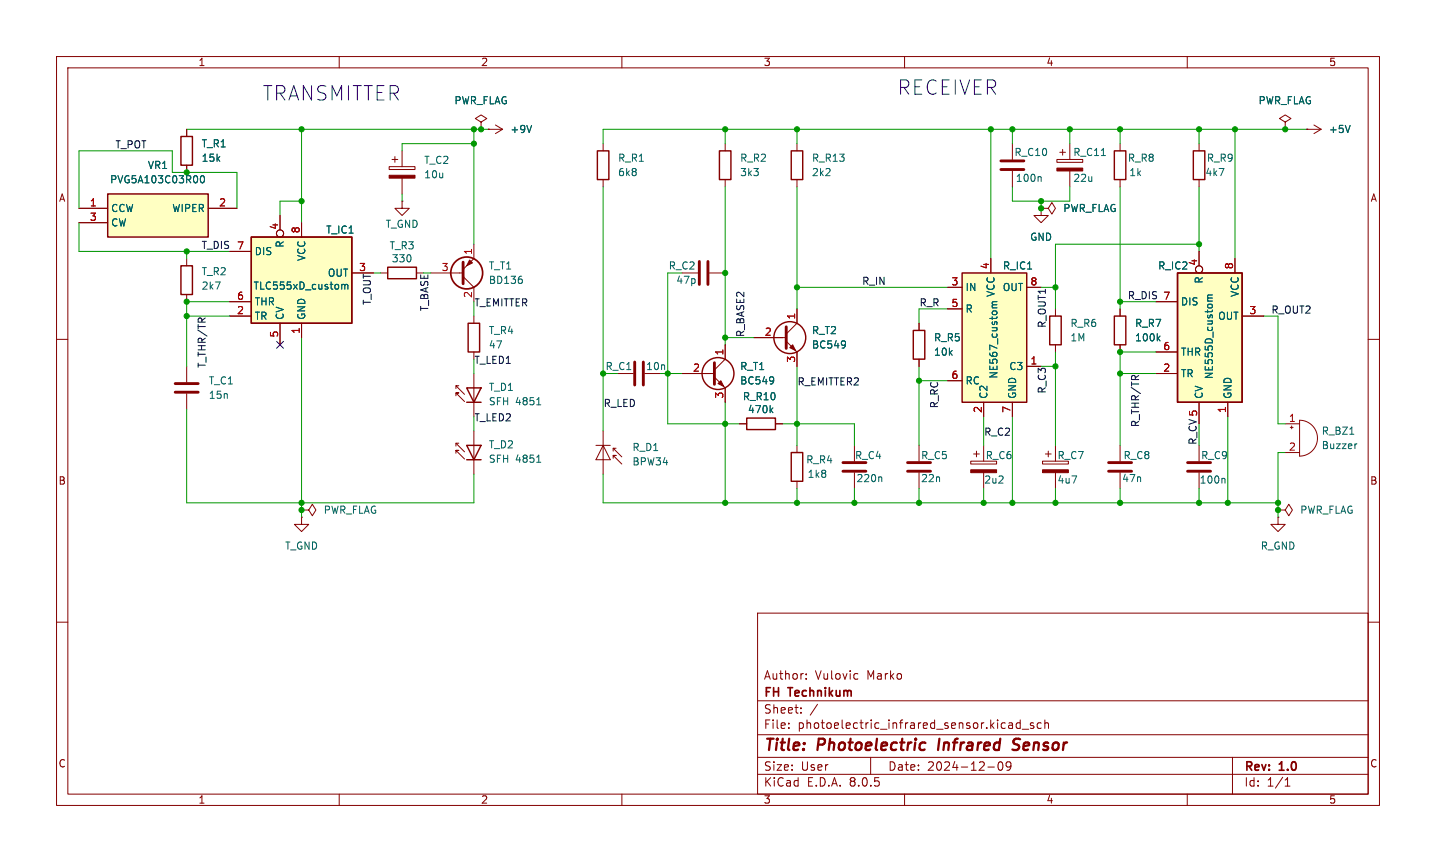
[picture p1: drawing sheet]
<svg xmlns="http://www.w3.org/2000/svg" width="254mm" height="152mm" viewBox="0 0 254 152" stroke-linecap="round" stroke-linejoin="round" font-family="sans-serif">
<g fill="none" stroke="#840000" stroke-width=".18">
<path d="M10 10h234v132.4h-234zM12 12h230v128.4h-230zM60 10v2M110 10v2M160 10v2M210 10v2M68.8 29.5h4.6v.5h-4.6zM69.3 28.2h1.1M69.8 27.7v1M71.1 35.6v1.2h1.3l-1.3 1.3-1.3-1.3h1.3M71.1 35.6h.1M71.1 26.7v2.8"/>
<path d="M71.1 31.5v2.8M186.9 28.2h4.6v.5h-4.6zM187.5 26.9h1M188 26.4v1M189.2 25.4v2.8M189.2 30.2v2.8M198.1 25.4v1.3M198.1 31.8v1.2M10 60h2M242 60h2M212.1 78.7v2.8M212.1 83.6v2.8"/>
<path d="M10 110h2M134 108.4h108v32h-108zM142.6 119.9v.2M142.6 119.2v.1M151.3 119.1l.4 .1M242 110h2M134 136.9h108M134 133.9h108M134 129.9h108M134 123.9h108M139.5 128.6v.2M139.5 127.9v.1"/>
<path d="M141.7 125.9v.2M141.7 125.2v.1M144.6 124.5l-1.3 1.9M151.7 120l-.4 .1M154 133.9v3M174.7 135.6h1.2M176.7 134.8l.2-.1a.81 .81 0 0 1 .6 .6 .81 .81 0 0 1-.3 .8l-.2 .1a.81 .81 0 0 1-.3-1.4zM178.8 135.3l-.3 .3h-.3l-.2-.3 .1-.5 .4-.1 .2 .1a.99 .99 0 0 1-.3 1.4h-.3M179 127.9l.1 .9M179.1 128.7l-.1 .1M179.1 128.1l-.1 .1M180.5 127.3v1.5"/>
<path d="M180.5 127.9l-.5-.1-.3 .3v.4l.2 .2h.6M180.8 128.9h1.2M182.8 127.9l-.3-.1-.3 .2 .1 .2 .5 .2v.3h-.6M184.2 127.9l-.5-.1-.2 .3v.4l.1 .2h.6M184.8 127.9l.2-.1 .4 .1 .1 .9M184.8 127.3v1.5M218 133.9v6.5M227.3 139h.9M227.3 137.9l.4-.4v1.5M60 140.4v2M110 140.4v2M160 140.4v2"/>
<path d="M210 140.4v2"/>
</g>
<path d="M163.1 131.3l.6 .1M163.5 132.5l-.2 .1M166.2 130.6l-.3 2M180.1 132.4a.85 .85 0 0 1-1 .1M180.2 130.6l-.7 .1a.46 .46 0 0 0-.3 .5 .46 .46 0 0 0 .4 .4l.5 .1" fill="none" stroke="#840000" stroke-width=".4"/>
<path d="M210.1 83.3h4M210.1 81.8h4" fill="none" stroke="#840000" stroke-width=".51"/>
<path d="M194.8 27.5h.7M216.5 84.6l.2 .2v.6" fill="none" stroke="#006464" stroke-width=".18"/>
<g fill="#840000" stroke="#840000" stroke-width=".18">
<path d="M68.8 31h4.6v.5h-4.6z"/>
<path d="M186.9 29.7h4.6v.5h-4.6z"/>
</g>
<path d="M197.1 26.7h2v5.1h-2z" fill="none" stroke="#840000" stroke-width=".25"/>
<path d="M19 34.3h17.8v7.6h-17.8z" fill="#ffffc2"/>
<g fill="none" stroke="#840000" stroke-width=".25">
<path d="M19 34.3h17.8v7.6h-17.8zM32 24.1h2v5.1h-2zM140 26.7h2v5.1h-2zM82.8 57.2h2v5h-2zM185.7 55.9h2v5.1h-2zM82.5 78.7h2.6l-1.3 2.6zM82.5 68.6h2.6l-1.3 2.5zM82.5 71.1h2.6M82.5 81.3h2.6"/>
<circle cx="139.7" cy="59.7" r="2.82"/>
</g>
<g fill="none" stroke="#840000" stroke-width=".18">
<path d="M14 36.8h5M14 39.4h5M33 22.9v1.2M33 29.2v1.3M36.8 36.8h5.1M85.1 21.6l1-.6-1-.7-1 .7 1 .6v1.3M85.1 22.9h.1M86.4 22.9h.1M86.4 22.9h2.5M87.6 22.1l1.3 .8M88.9 22.9l-1.3 .7M141 25.4v1.3"/>
<path d="M141 31.8v1.2M179.1 25.4v2.8M179.1 30.2v2.8M227.3 21.6l1-.6-1-.7-1 .7 1 .6v1.3M227.3 22.9h.1M231.1 22.9h.1M231.1 22.9h2.6M232.4 22.1l1.3 .8M233.7 22.9l-1.3 .7M83.8 55.9v1.3M133.3 59.7h5.8M141 54.6v2.6l-1.9 1.9"/>
<path d="M186.7 54.6v1.3M80.6 70v-.5h.6h-.6l1.6 1.5M80.6 68.2v.5M80.6 78.4v.5M81.2 78.4h-.6l1.6 1.5M81.2 68.2h-.6l1.6 1.5M83.8 62.2v1.3M83.8 66v7.7M83.8 76.2v7.6M139.1 60.3l1.9 1.9v2.6M185.4 79.8v1M186.7 61v1.2"/>
<path d="M186.7 78.7v2.8M53.3 91.4v1.3h1.3l-1.3 1.3-1.2-1.3h1.2M53.3 91.4h.1M80.6 80.1v-.5h.6h-.6l1.6 1.6M184.4 81.5h4.6v.5h-4.6zM184.9 80.3h1M186.7 83.6v2.8"/>
</g>
<path d="M35.6 31.1h.1a.68 .68 0 0 1 .5 .6 .68 .68 0 0 1-.5 .6 .84 .84 0 0 1-.1-1.2zM94 22.2l-.4 1.2M184 31.2l.2 .2v.7M238.8 22.2l-.4 1.2M94.9 71.6h.8M149.4 60.3l.1 .1a1.07 1.07 0 0 1-.1 1M149.5 60.8l-.1 .2M94.9 81.7h.8" fill="none" stroke="#006464" stroke-width=".18"/>
<path d="M177 30h4.1M177 28.4h4.1M139.1 57.8v3.8" fill="none" stroke="#840000" stroke-width=".51"/>
<g fill="#840000" stroke="#840000" stroke-width=".18">
<path d="M139.7 61.5l.5-.5 .5 1z"/>
<path d="M184.4 83.1h4.6v.5h-4.6z"/>
</g>
<path d="M170.2 48.3h11.4v22.8h-11.4z" fill="#ffffc2"/>
<path d="M211.1 26.7h2v5.1h-2zM32 47h2v5.1h-2zM68.6 47.2h5.1v2.1h-5.1zM161.5 58.4h2.1v5.1h-2.1zM170.2 48.3h11.4v22.8h-11.4z" fill="none" stroke="#840000" stroke-width=".25"/>
<g fill="none" stroke="#840000" stroke-width=".18">
<path d="M184.1 36.8h1.3l.7-1 .6 1-.6 1-.7-1M184.1 36.8h.1M184.1 36.8v1.3h1.3l-1.3 1.3-1.2-1.3h1.2M212.1 25.4v1.3M212.1 31.8v1.2M33 45.7v1.3M33 52.1v1.2M67.3 48.3h1.3M73.7 48.3h1.2M76.2 48.3h5.7M81.9 48.9l1.9 1.9v2.5M83.8 43.2v2.5l-1.9 1.9"/>
<path d="M162.6 57.2v1.2M167.6 50.8h2.6M167.6 54.6h2.6M175.3 45.7v2.6M181.6 50.8h2.5M162.6 63.5v1.3M162.6 78.7v2.8M167.6 67.3h2.6M174 71.1v2.6M179.1 71.1v2.6M181.6 64.8h2.5M227.3 74.9h2.6"/>
<path d="M228.2 75.6h.5M228.5 75.3v.5M229.9 74.3a3.2 3.2 0 0 1 3.1 3.2 3.2 3.2 0 0 1-3.1 3.1zM53.3 90.2h1.3l.6-1 .7 1-.7 1-.6-1M53.3 90.2h.1M162.6 83.6v2.8M226.1 90.2h1.2l.7-1 .6 1-.6 1-.7-1M226.1 90.2h.1M227.3 80h2.6"/>
</g>
<path d="M92.3 49.4l.1 .2-.1 .4M175.5 54.4h.8M175.7 53.9l-.2 .2 .1 .3M175.7 53.9h.6M176.3 53.3l-.7 .1-.1 .3 .2 .2M238.8 76.8h.7M240 78.5h-.2" fill="none" stroke="#006464" stroke-width=".18"/>
<path d="M81.9 46.4v3.8z" fill="#840000" stroke="#840000" stroke-width=".51"/>
<path d="M83.1 46l.5 .5-1.1 .5z" fill="#840000" stroke="#840000" stroke-width=".18"/>
<circle cx="82.5" cy="48.3" r="2.82" fill="none" stroke="#840000" stroke-width=".3"/>
<path d="M160.5 83.3h4.1M160.5 81.8h4.1" fill="none" stroke="#840000" stroke-width=".51"/>
<path d="M44.4 41.9h17.8v15.3h-17.8z" fill="#ffffc2"/>
<g fill="none" stroke="#840000" stroke-width=".25">
<path d="M105.7 26.7h2v5.1h-2zM127.3 26.7h2v5.1h-2zM44.4 41.9h17.8v15.3h-17.8zM197.1 55.9h2v5.1h-2zM132.1 73.9h5.1v2h-5.1zM140 80h2v5.1h-2z"/>
<circle cx="127" cy="66" r="2.82"/>
</g>
<g fill="none" stroke="#840000" stroke-width=".18">
<path d="M49.5 38.1v2.5M53.3 39.4v2.5M106.7 25.4v1.3M106.7 31.8v1.2M128.3 25.4v1.3M128.3 31.8v1.2M40.6 55.9h3.8M40.6 53.3h3.8M40.6 44.5h3.8M49.5 57.2v3.8M53.3 57.2v2.5M62.2 48.3h3.8"/>
<path d="M120.6 48.3h2.8M125.5 48.3h2.8M198.1 54.6v1.3M33 64.8v2.8M33 69.6v2.8M105.4 78.7h2.5M106.7 78.7l1.2 2.6h-2.5zM106.7 76.2v7.6M108.5 79.2v.6M109 79.2h-.5l1.5 1.6M109.2 66h2.8M120.6 66h5.8"/>
<path d="M126.4 66.7l1.9 1.9v2.5M128.3 61v2.5l-1.9 1.9M130.8 74.9h1.3M137.2 74.9h1.2M141 78.7v1.3M151.1 78.7v2.8M172.7 79.8v1M174 78.7v2.8M198.1 61v1.2M198.1 78.7v2.8M108.5 81v-.5h.5h-.5l1.5 1.5M141 85.1v1.3"/>
<path d="M151.1 83.6v2.8M171.7 81.5h4.6v.5h-4.6zM172.2 80.3h1M174 83.6v2.8M198.1 83.6v2.8M226.1 91.4v1.3h1.2l-1.2 1.3-1.3-1.3h1.3M226.1 91.4h.1"/>
<circle cx="49.5" cy="41.3" r=".63"/>
</g>
<path d="M60.4 50.3v.8M60.4 50.4l.4-.1 .2 .2M61 50.5l.2-.2h.3v.8M61 50.5v.6M204.8 59.8l.4 .5M205.2 59.4l-.5 .5M136.3 72.5l.4 .5M136.7 72.1l-.5 .5M136.7 66.7h.1a1.07 1.07 0 0 1-.1 1.1M136.8 67.2l-.1 .1M155.8 84.3l.2 .2v.7" fill="none" stroke="#006464" stroke-width=".18"/>
<path d="M123.7 46.2v4.1M125.2 46.2v4.1M31 69.3h4.1M31 67.8h4.1M112.3 64v4.1M113.8 64v4.1M126.4 64.1v3.8M149.1 83.3h4.1M149.1 81.8h4.1M196.1 83.3h4.1M196.1 81.8h4.1" fill="none" stroke="#840000" stroke-width=".51"/>
<g fill="#840000" stroke="#840000" stroke-width=".18">
<path d="M171.7 83.1h4.6v.5h-4.6z"/>
<path d="M127 67.8l.5-.5 .5 1z"/>
</g>
<path d="M208.3 48.3h11.4v22.8h-11.4z" fill="#ffffc2"/>
<path d="M208.3 48.3h11.4v22.8h-11.4z" fill="none" stroke="#840000" stroke-width=".25"/>
<g fill="none" stroke="#840000" stroke-width=".18">
<path d="M14 36.8h5M14 39.4h5M33 22.9v1.2M33 29.2v1.3M36.8 36.8h5.1M49.5 38.1v2.5M53.3 39.4v2.5M85.1 22.9h.1M86.4 22.9h.1M184.1 36.8h.1M227.3 22.9h.1M231.1 22.9h.1"/>
<path d="M40.6 55.9h3.8M40.6 53.3h3.8M40.6 44.5h3.8M49.5 57.2v3.8M53.3 57.2v2.5M62.2 48.3h3.8M133.3 59.7h5.1M141 54.6v2.6M162.6 57.2v1.2M167.6 50.8h2.6M167.6 54.6h2.6M175.3 45.7v2.6"/>
<path d="M181.6 50.8h2.5M198.1 54.6v1.3M204.5 53.3h3.8M212.1 44.5v2.5M218.4 45.7v2.6M219.7 55.9h3.8M120.6 66h5.1M128.3 61v2.5M128.3 68.6v2.5M130.8 74.9h1.3M137.2 74.9h1.2M141 62.2v2.6"/>
<path d="M162.6 63.5v1.3M167.6 67.3h2.6M174 71.1v2.6M179.1 71.1v2.6M181.6 64.8h2.5M198.1 61v1.2M204.5 66h3.8M204.5 62.2h3.8M212.1 71.1v3.8M217.2 71.1v2.6"/>
<circle cx="49.5" cy="41.3" r=".63"/>
<circle cx="212.1" cy="47.6" r=".63"/>
</g>
<g fill="none" stroke="#006464" stroke-width=".18">
<path d="M35.6 31.1h.1a.68 .68 0 0 1 .5 .6 .68 .68 0 0 1-.5 .6 .84 .84 0 0 1-.1-1.2zM94 22.2l-.4 1.2M238.8 22.2l-.4 1.2M60.4 50.3v.8M60.4 50.4l.4-.1 .2 .2M61 50.5l.2-.2h.3v.8M61 50.5v.6M175.5 54.4h.8M175.7 53.9l-.2 .2 .1 .3M175.7 53.9h.6M176.3 53.3l-.7 .1-.1 .3 .2 .2M204.8 59.8l.4 .5"/>
<path d="M205.2 59.4l-.5 .5M213.6 53.2h.8M213.8 52.7l-.2 .2 .1 .3M213.8 52.7h.6M214.4 52.1l-.7 .1-.1 .3 .2 .2M136.3 72.5l.4 .5M136.7 72.1l-.5 .5M136.7 66.7h.1a1.07 1.07 0 0 1-.1 1.1M136.8 67.2l-.1 .1M149.4 60.3l.1 .1a1.07 1.07 0 0 1-.1 1M149.5 60.8l-.1 .2"/>
</g>
<g fill="none" stroke="#009600" stroke-width=".18">
<path d="M14 39.4v5.1h26.6M14 36.8v-10.1h16.5v3.8h11.4v6.3M33 22.9h53.4M53.3 22.9v16.5M53.3 35.6h-3.8v2.5M71.1 34.3v1.3M83.8 22.9v20.3M83.8 25.4h-12.7v1.3M106.7 33v43.2M128.3 22.9v2.5M128.3 33v28M141 22.9v2.5"/>
<path d="M141 33v21.6M175.3 22.9v22.8M179.1 22.9v2.5M179.1 33v2.6h10.1v-2.6M184.1 35.6v1.2M189.2 22.9v2.5M198.1 22.9v2.5M198.1 33v21.6M212.1 22.9v2.5M212.1 33v11.5M218.4 22.9v22.8M231.1 22.9h-124.4v2.5"/>
<path d="M33 44.5v1.2M33 55.9h7.6M40.6 53.3h-7.6v11.5M53.3 59.7v31.7M66 48.3h1.3M83.8 53.3v2.6M118.1 48.3v26.6h12.7M128.3 59.7h5M141 50.8h26.6M167.6 54.6h-5v2.6M184.1 50.8h2.6M198.1 53.3h6.4"/>
<path d="M212.1 43.2h-25.4v11.4M223.5 55.9h2.6v19h1.2M33 72.4v16.5h50.8v-5.1M83.8 63.5v2.5M83.8 73.7v2.5M116.8 66h3.8M128.3 71.1v17.8M138.4 74.9h12.7v3.8M141 64.8v13.9M162.6 67.3h5M162.6 64.8v13.9M174 73.7v5"/>
<path d="M179.1 73.7v15.2M184.1 64.8h2.6M186.7 62.2v16.5M198.1 66h6.4M204.5 62.2h-6.4v16.5M212.1 74.9v3.8M217.2 73.7v15.2M106.7 83.8v5.1h119.4M141 86.4v2.5M151.1 86.4v2.5M162.6 86.4v2.5M174 86.4v2.5"/>
<path d="M186.7 86.4v2.5M198.1 86.4v2.5M212.1 86.4v2.5M227.3 80h-1.2v11.4"/>
</g>
<path d="M48.9 60.4l1.2 1.2M50.1 60.4l-1.2 1.2" fill="none" stroke="#000084" stroke-width=".18"/>
<g fill="#009600" stroke="#009600" stroke-width=".18">
<circle cx="189.2" cy="22.9" r=".46"/>
<circle cx="198.1" cy="22.9" r=".46"/>
<circle cx="179.1" cy="22.9" r=".46"/>
<circle cx="175.3" cy="22.9" r=".46"/>
<circle cx="218.4" cy="22.9" r=".46"/>
<circle cx="212.1" cy="22.9" r=".46"/>
<circle cx="184.1" cy="35.6" r=".46"/>
<circle cx="184.1" cy="36.8" r=".46"/>
<circle cx="227.3" cy="22.9" r=".46"/>
<circle cx="212.1" cy="88.9" r=".46"/>
<circle cx="198.1" cy="88.9" r=".46"/>
<circle cx="226.1" cy="90.2" r=".46"/>
<circle cx="217.2" cy="88.9" r=".46"/>
<circle cx="198.1" cy="62.2" r=".46"/>
<circle cx="186.7" cy="64.8" r=".46"/>
<circle cx="198.1" cy="66" r=".46"/>
<circle cx="226.1" cy="88.9" r=".46"/>
<circle cx="141" cy="22.9" r=".46"/>
<circle cx="128.3" cy="59.7" r=".46"/>
<circle cx="128.3" cy="48.3" r=".46"/>
<circle cx="162.6" cy="67.3" r=".46"/>
<circle cx="141" cy="50.8" r=".46"/>
<circle cx="141" cy="74.9" r=".46"/>
<circle cx="198.1" cy="53.3" r=".46"/>
<circle cx="186.7" cy="50.8" r=".46"/>
<circle cx="179.1" cy="88.9" r=".46"/>
<circle cx="186.7" cy="88.9" r=".46"/>
<circle cx="174" cy="88.9" r=".46"/>
<circle cx="212.1" cy="43.2" r=".46"/>
<circle cx="151.1" cy="88.9" r=".46"/>
<circle cx="162.6" cy="88.9" r=".46"/>
<circle cx="106.7" cy="66" r=".46"/>
<circle cx="118.1" cy="66" r=".46"/>
<circle cx="128.3" cy="22.9" r=".46"/>
<circle cx="128.3" cy="88.9" r=".46"/>
<circle cx="128.3" cy="74.9" r=".46"/>
<circle cx="141" cy="88.9" r=".46"/>
<circle cx="33" cy="53.3" r=".46"/>
<circle cx="33" cy="55.9" r=".46"/>
<circle cx="53.3" cy="90.2" r=".46"/>
<circle cx="53.3" cy="88.9" r=".46"/>
<circle cx="83.8" cy="22.9" r=".46"/>
<circle cx="85.1" cy="22.9" r=".46"/>
<circle cx="33" cy="30.5" r=".46"/>
<circle cx="53.3" cy="22.9" r=".46"/>
<circle cx="53.3" cy="35.6" r=".46"/>
<circle cx="33" cy="44.5" r=".46"/>
<circle cx="83.8" cy="25.4" r=".46"/>
</g>
<g font-size="3.5" fill="#0000c2">
<text x="158.7" y="17">RECEIVER</text>
<text x="46.4" y="18">TRANSMITTER</text>
</g>
<g font-size="2.8" fill="#840000">
<text x="135" y="133.3">Title:</text>
<text x="144.7" y="133.3">Photoelectric</text>
<text x="166.8" y="133.3">Infrared</text>
<text x="180.8" y="133.3">Sensor</text>
</g>
<g font-size="2.1" fill="#840000">
<text x="135" y="123.6">FH</text>
<text x="135" y="120.4">Author:</text>
<text x="139.6" y="123.6">Technikum</text>
<text x="144.2" y="120.4">Vulovic</text>
<text x="153.4" y="120.4">Marko</text>
<text x="135" y="129.1">File:</text>
<text x="135" y="126.4">Sheet:</text>
<text x="141.1" y="129.1">photoelectric_infrared_sensor.kicad_sch</text>
<text x="135" y="136.5">Size:</text>
<text x="141.7" y="136.5">User</text>
<text x="157" y="136.5">Date:</text>
<text x="164" y="136.5">2024-12-09</text>
<text x="220" y="136.7">Rev:</text>
<text x="226.4" y="136.7">1.0</text>
<text x="135" y="139.3">KiCad</text>
<text x="142.7" y="139.3">E.D.A.</text>
<text x="150.3" y="139.3">8.0.5</text>
<text x="220" y="139.3">Id:</text>
<text x="224.1" y="139.3">1/1</text>
</g>
<g font-size="1.8" fill="#840000">
<text x="35" y="11.9">1</text>
<text x="85" y="11.9">2</text>
<text x="135" y="11.9">3</text>
<text x="185" y="11.9">4</text>
<text x="235" y="11.9">5</text>
<text x="10.3" y="35.9">A</text>
<text x="242.3" y="35.9">A</text>
<text x="10.3" y="85.9">B</text>
<text x="242.3" y="85.9">B</text>
<text x="10.3" y="135.9">C</text>
<text x="242.3" y="135.9">C</text>
<text x="35" y="142.3">1</text>
<text x="85" y="142.3">2</text>
<text x="135" y="142.3">3</text>
<text x="185" y="142.3">4</text>
<text x="235" y="142.3">5</text>
</g>
<g font-size="1.8" fill="#006464">
<text x="80.3" y="18.6">PWR_FLAG</text>
<text x="90.2" y="23.7">+9V</text>
<text x="222.5" y="18.6">PWR_FLAG</text>
<text x="235" y="23.7">+5V</text>
<text x="35.6" y="26.3">T_R1</text>
<text x="35.6" y="28.8">15k</text>
<text x="74.9" y="29.2">T_C2</text>
<text x="109.2" y="28.8">R_R1</text>
<text x="130.8" y="28.8">R_R2</text>
<text x="143.5" y="28.8">R_R13</text>
<text x="179.3" y="27.8">R_C10</text>
<text x="189.7" y="27.8">R_C11</text>
<text x="199.4" y="28.8">R_R8</text>
<text x="213.4" y="28.8">R_R9</text>
<text x="19.4" y="32.6">PVG5A103C03R00</text>
<text x="26.1" y="30.1">VR1</text>
<text x="74.9" y="31.7">10u</text>
<text x="109.2" y="31.3">6k8</text>
<text x="130.8" y="31.3">3k3</text>
<text x="143.5" y="31.3">2k2</text>
<text x="179.6" y="32.4">100n</text>
<text x="189.7" y="32.4">22u</text>
<text x="199.7" y="31.3">1k</text>
<text x="213.1" y="31.3">4k7</text>
<text x="19.6" y="37.7">CCW</text>
<text x="19.6" y="40.2">CW</text>
<text x="30.4" y="37.7">WIPER</text>
<text x="57.6" y="41.5">T_IC1</text>
<text x="68.1" y="40.5">T_GND</text>
<text x="188" y="37.7">PWR_FLAG</text>
<text x="45" y="45.3">DIS</text>
<text x="50.4" y="43.9" transform="rotate(-90 50.4 43.9)">R</text>
<text x="54.2" y="46.2" transform="rotate(-90 54.2 46.2)">VCC</text>
<text x="68.8" y="44.3">T_R3</text>
<text x="69.2" y="46.6">330</text>
<text x="86.4" y="47.9">T_T1</text>
<text x="177.3" y="47.9">R_IC1</text>
<text x="182.1" y="42.8">GND</text>
<text x="204.8" y="47.9">R_IC2</text>
<text x="35.6" y="48.9">T_R2</text>
<text x="35.6" y="51.4">2k7</text>
<text x="44.7" y="51.4">TLC555xD_custom</text>
<text x="57.9" y="49.1">OUT</text>
<text x="86.4" y="50.4">BD136</text>
<text x="119.5" y="50.4">47p</text>
<text x="170.7" y="51.7">IN</text>
<text x="176.1" y="52.6" transform="rotate(-90 176.1 52.6)">VCC</text>
<text x="177.3" y="51.7">OUT</text>
<text x="213" y="50.2" transform="rotate(-90 213 50.2)">R</text>
<text x="219.3" y="52.6" transform="rotate(-90 219.3 52.6)">VCC</text>
<text x="45" y="56.7">TR</text>
<text x="45" y="54.2">THR</text>
<text x="50.4" y="56.6" transform="rotate(-90 50.4 56.6)">CV</text>
<text x="54.2" y="56.6" transform="rotate(-90 54.2 56.6)">GND</text>
<text x="86.4" y="59.3">T_R4</text>
<text x="143.5" y="59.3">R_T2</text>
<text x="170.7" y="55.5">R</text>
<text x="189.2" y="58">R_R6</text>
<text x="200.7" y="58">R_R7</text>
<text x="208.8" y="54.2">DIS</text>
<text x="215.4" y="56.7">OUT</text>
<text x="86.4" y="61.8">47</text>
<text x="114.2" y="65.6">10n</text>
<text x="130.8" y="65.6">R_T1</text>
<text x="143.5" y="61.8">BC549</text>
<text x="165.1" y="60.6">R_R5</text>
<text x="165.1" y="63.1">10k</text>
<text x="178.4" y="65.6">C3</text>
<text x="189.2" y="60.6">1M</text>
<text x="200.7" y="60.6">100k</text>
<text x="208.8" y="63.1">THR</text>
<text x="36.8" y="68.2">T_C1</text>
<text x="36.8" y="70.7">15n</text>
<text x="86.4" y="69.3">T_D1</text>
<text x="86.4" y="71.9">SFH</text>
<text x="91.2" y="71.9">4851</text>
<text x="130.8" y="68.2">BC549</text>
<text x="131.3" y="71">R_R10</text>
<text x="170.7" y="68.2">RC</text>
<text x="174.9" y="70.6" transform="rotate(-90 174.9 70.6)">C2</text>
<text x="176.6" y="67" transform="rotate(-90 176.6 67)">NE567_custom</text>
<text x="179.9" y="70.6" transform="rotate(-90 179.9 70.6)">GND</text>
<text x="208.8" y="66.9">TR</text>
<text x="213" y="70.6" transform="rotate(-90 213 70.6)">CV</text>
<text x="214.7" y="67.1" transform="rotate(-90 214.7 67.1)">NE555D_custom</text>
<text x="218" y="70.6" transform="rotate(-90 218 70.6)">GND</text>
<text x="132.2" y="73.3">470k</text>
<text x="233.7" y="77.1">R_BZ1</text>
<text x="86.4" y="79.5">T_D2</text>
<text x="86.4" y="82">SFH</text>
<text x="91.2" y="82">4851</text>
<text x="111.8" y="79.9">R_D1</text>
<text x="111.8" y="82.5">BPW34</text>
<text x="142.5" y="82.1">R_R4</text>
<text x="151.1" y="81.4">R_C4</text>
<text x="162.8" y="81.4">R_C5</text>
<text x="174.3" y="81.4">R_C6</text>
<text x="187" y="81.4">R_C7</text>
<text x="198.6" y="81.4">R_C8</text>
<text x="212.4" y="81.4">R_C9</text>
<text x="233.7" y="79.6">Buzzer</text>
<text x="142.8" y="84.7">1k8</text>
<text x="151.4" y="85.4">220n</text>
<text x="162.8" y="85.4">22n</text>
<text x="174" y="85.7">2u2</text>
<text x="187" y="85.7">4u7</text>
<text x="198.4" y="85.4">47n</text>
<text x="212.1" y="85.7">100n</text>
<text x="57.2" y="91">PWR_FLAG</text>
<text x="229.9" y="91">PWR_FLAG</text>
<text x="50.3" y="97.4">T_GND</text>
<text x="222.9" y="97.4">R_GND</text>
</g>
<g font-size="1.8" fill="#0f0f0f">
<text x="20.3" y="26.3">T_POT</text>
<text x="35.6" y="44.1">T_DIS</text>
<text x="152.4" y="50.5">R_IN</text>
<text x="199.4" y="53">R_DIS 7</text>
<text x="65.7" y="54" transform="rotate(-90 65.7 54)">T_OUT</text>
<text x="83.8" y="54.3">T_EMITTER</text>
<text x="131.7" y="59.7" transform="rotate(-90 131.7 59.7)">R_BASE2</text>
<text x="162.6" y="54.3">R_R</text>
<text x="185.1" y="58.1" transform="rotate(-90 185.1 58.1)">R_OUT1</text>
<text x="224.8" y="55.5">R_OUT2</text>
<text x="36.5" y="65.2" transform="rotate(-90 36.5 65.2)">T_THR/TR</text>
<text x="83.8" y="64.4">T_LED1</text>
<text x="141" y="68.2">R_EMITTER2</text>
<text x="185.1" y="69.7" transform="rotate(-90 185.1 69.7)">R_C3</text>
<text x="83.8" y="74.6">T_LED2</text>
<text x="106.7" y="72">R_LED</text>
<text x="166" y="72.3" transform="rotate(-90 166 72.3)">R_RC</text>
<text x="174" y="77.1">R_C2</text>
<text x="201.6" y="75.6" transform="rotate(-90 201.6 75.6)">R_THR/TR</text>
<text x="211.7" y="78.7" transform="rotate(-90 211.7 78.7)">R_CV5</text>
</g>
<g font-size="1.8" fill="#a90000">
<text x="15.8" y="36.6">1</text>
<text x="15.8" y="39.1">3</text>
<text x="38.7" y="36.6">2</text>
<text x="49.3" y="40.7" transform="rotate(-90 49.3 40.7)">4</text>
<text x="53.1" y="41.3" transform="rotate(-90 53.1 41.3)">8</text>
<text x="41.8" y="44.2">7</text>
<text x="83.6" y="45.2" transform="rotate(-90 83.6 45.2)">1</text>
<text x="175" y="47.7" transform="rotate(-90 175 47.7)">4</text>
<text x="211.8" y="47.1" transform="rotate(-90 211.8 47.1)">4</text>
<text x="218.2" y="47.7" transform="rotate(-90 218.2 47.7)">8</text>
<text x="41.8" y="53.1">6</text>
<text x="63.4" y="48">3</text>
<text x="78" y="48">3</text>
<text x="83.6" y="52.8" transform="rotate(-90 83.6 52.8)">2</text>
<text x="168.2" y="50.5">3</text>
<text x="182.2" y="50.5">8</text>
<text x="205.7" y="53.1">7</text>
<text x="41.8" y="55.6">2</text>
<text x="49.3" y="59.8" transform="rotate(-90 49.3 59.8)">5</text>
<text x="53.1" y="59.1" transform="rotate(-90 53.1 59.1)">1</text>
<text x="135.2" y="59.4">2</text>
<text x="140.7" y="56.6" transform="rotate(-90 140.7 56.6)">1</text>
<text x="168.2" y="54.4">5</text>
<text x="220.9" y="55.6">3</text>
<text x="122.5" y="65.8">2</text>
<text x="128" y="62.9" transform="rotate(-90 128 62.9)">1</text>
<text x="140.7" y="64.2" transform="rotate(-90 140.7 64.2)">3</text>
<text x="182.2" y="64.5">1</text>
<text x="205.7" y="65.8">2</text>
<text x="205.7" y="62">6</text>
<text x="128" y="70.6" transform="rotate(-90 128 70.6)">3</text>
<text x="168.2" y="67.1">6</text>
<text x="173.7" y="73.1" transform="rotate(-90 173.7 73.1)">2</text>
<text x="178.8" y="73.1" transform="rotate(-90 178.8 73.1)">7</text>
<text x="211.8" y="73.7" transform="rotate(-90 211.8 73.7)">5</text>
<text x="216.9" y="73.1" transform="rotate(-90 216.9 73.1)">1</text>
<text x="227.9" y="74.7">1</text>
<text x="227.9" y="79.8">2</text>
</g>
<g font-size="1.8" fill="#009600">
<text x="118.2" y="47.9">R_C2</text>
<text x="75.9" y="55.1" transform="rotate(-90 75.9 55.1)">T_BASE</text>
<text x="107" y="65.6">R_C1</text>
</g>
</svg>
